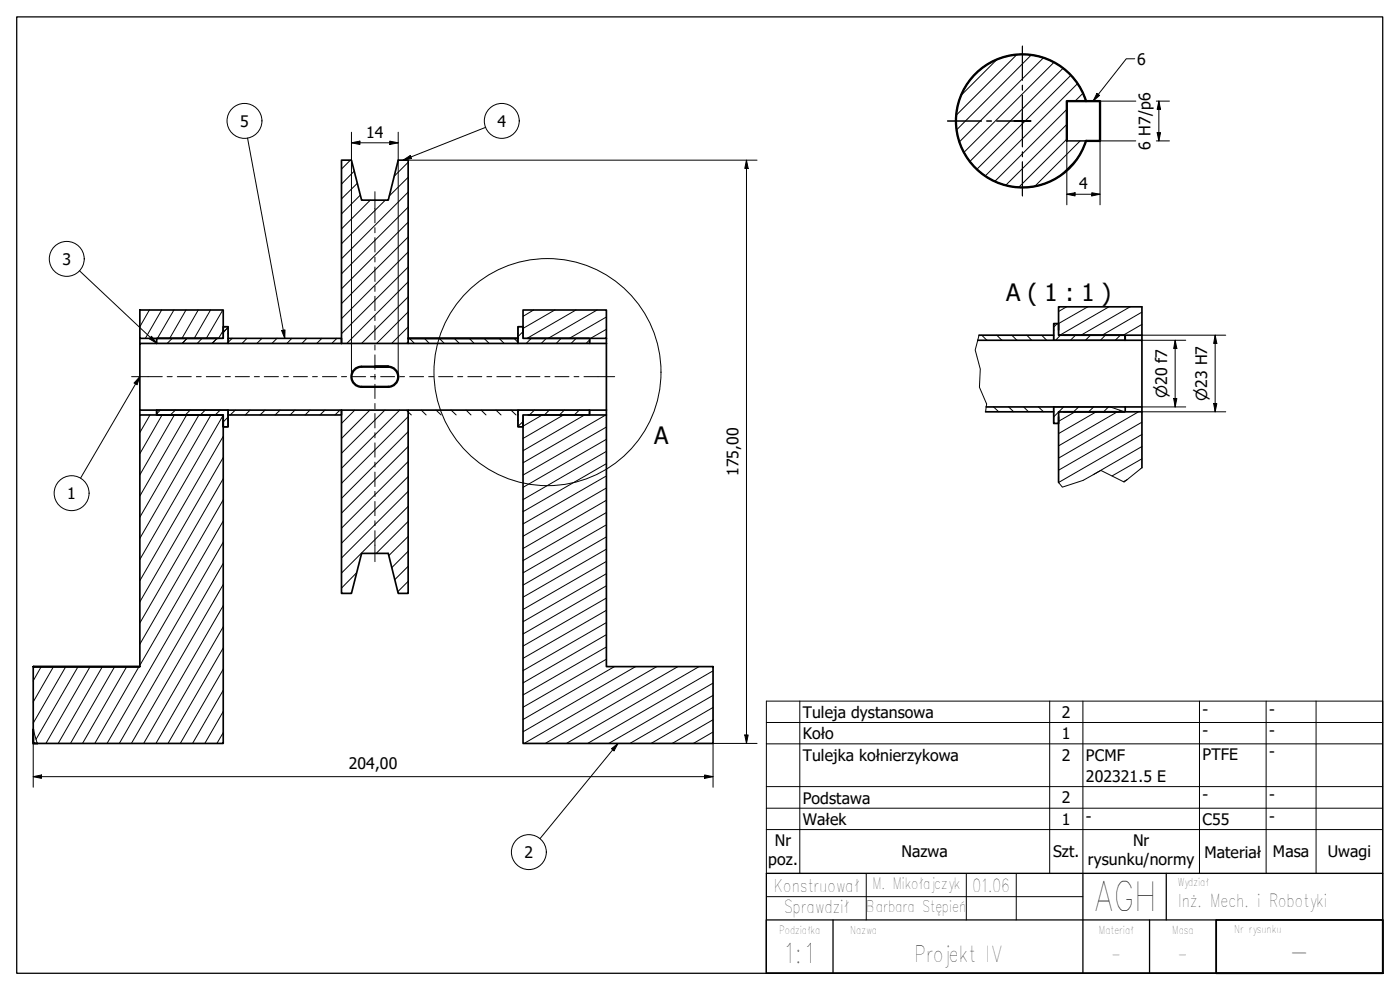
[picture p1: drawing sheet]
<svg xmlns="http://www.w3.org/2000/svg" width="420mm" height="297mm" viewBox="0 0 420 297" stroke-linecap="round" stroke-linejoin="round" font-family="sans-serif">
<!-- layer: Kreskowanie (ISO) -->
<g fill="none" stroke="#000" stroke-width=".3">
<path d="M299.1 17.9l-10.7 10.7M305.1 16.4l-18.1 18.2M309.5 16.5l-22.4 22.5M313.1 17.4l-25.2 25.2M316.3 18.7l-27.1 27.1M319 20.5l-28 28M320.2 37.3l-18.4 18.3M320.2 32.8l-21.7 21.7M321.4 22.6l-28.3 28.2M323.4 25.1l-27.7 27.7M325 28l-2.4 2.3M105.2 48.1l-2.7 2.6"/>
<path d="M106.3 51.4l-3.8 3.8M107.3 55l-4.8 4.7M108.1 58.5l-5.6 5.7M122.5 57.6l-20 20M122.5 53.2l-5.7 5.7M122.5 48.7l-4.2 4.2M320.2 41.8l-14.5 14.4M323.3 47.6l-5 5M324.2 42.3l-13.7 13.6M111.1 60.1l-8.6 8.6M115.6 60.1l-13.1 13M122.5 75.6l-20 20"/>
<path d="M122.5 71.1l-20 20M122.5 66.7l-20 20M122.5 62.2l-20 20M44.8 93l-2.8 5M48.5 93l-4.9 8.5M52.2 93l-5 8.5M55.8 93l-4.9 8.5M59.5 93l-4.9 8.5M63.2 93l-4.9 8.5M66.9 93l-5 8.5M67 99.2l-1.4 2.3M68.5 98.2l-1.5 1.5"/>
<path d="M122.5 98.1l-5 4.9M122.5 93.6l-9.5 9.4M122.5 89.1l-14 13.9M122.5 84.6l-18.4 18.4M122.5 80.1l-20 20M157 99.5l-1.6 1.5M160.1 93l-3.1 1.9M166.5 93l-9.5 5.5M172.8 93l-14.6 8.5M179.2 93l-14.7 8.5M182 98.8l-4.8 2.7M182 95.1l-11.1 6.4"/>
<path d="M317.3 97.1l-1.1 1.1M320.1 92.1l-2.4 1.4M326.5 92.1l-8.8 5M332.8 92.1l-14.7 8.5M339.2 92.1l-14.8 8.5M342.7 97.3l-5.6 3.3M342.7 93.6l-11.9 7M47.2 101.5l-.2 .3M51.7 101.5l-1.5 1.5M56.1 101.5l-1.4 1.5M60.6 101.5l-1.4 1.5M65.2 101.5l-1.6 1.5"/>
<path d="M68.5 102.7l-.4 .3M69.7 101.5l-1.2 1.2M74.1 101.5l-1.5 1.5M78.6 101.5l-1.5 1.5M83.1 101.5l-1.5 1.5M87.6 101.5l-1.5 1.5M92.1 101.5l-1.5 1.5M96.6 101.5l-1.5 1.5M101.1 101.5l-1.5 1.5M122.5 102.5l-.5 .5M122.9 101.5l1.5 1.5M127.4 101.5l1.4 1.5"/>
<path d="M131.8 101.5l1.5 1.5M136.3 101.5l1.6 1.5M140.8 101.5l1.5 1.5M145.3 101.5l1.5 1.5M149.8 101.5l1.5 1.5M154.3 101.5l1.1 1.2M159.4 101.5l-1.5 1.5M164 101.5l-1.6 1.5M168.4 101.5l-1.5 1.5M172.9 101.5l-1.5 1.5M177 102l-1.1 1M294.6 100.6l1.6 1.5"/>
<path d="M299.1 100.6l1.6 1.5M303.7 100.6l1.5 1.5M308.2 100.6l1.4 1.5M312.6 100.6l1.5 1.5M318.3 100.6l-1.5 1.5M322.8 100.6l-1.6 1.5M327.3 100.6l-1.5 1.5M331.7 100.6l-1.4 1.5M336.2 100.6l-1.5 1.5M45 124.5l-3 5.3M48.1 123l-1 1.1M48.6 124.5l-6.6 11.6"/>
<path d="M52.3 124.5l-10.3 18M52.6 123l-1.5 1.5M56 124.5l-14 24.3M57.1 123l-1.5 1.5M59.7 124.5l-17.7 30.7M61.6 123l-1.5 1.5M63.3 124.5l-21.3 37M66.1 123l-1.5 1.5M67 124.6l-25 43.3M67 130.9l-25 43.3M67 137.3l-25 43.3M68.5 125.1l-1.6 1.6"/>
<path d="M70.6 123l-1.5 1.5M75.1 123l-1.5 1.5M79.6 123l-1.6 1.5M84.1 123l-1.6 1.5M88.5 123l-1.4 1.5M93 123l-1.4 1.5M97.5 123l-1.5 1.5M102 123l-1.5 1.5M106.5 123l-4 4M111 123l-8.5 8.6M115.5 123l-13 13M120 123l-17.5 17.5"/>
<path d="M121.9 123l1.5 1.5M122.5 138.5l-20 20M122.5 134l-20 20M122.5 129.5l-20 20M122.5 125l-20 20M126.4 123l1.5 1.5M130.9 123l1.5 1.5M135.4 123l1.5 1.5M139.9 123l1.5 1.5M144.4 123l1.5 1.5M148.8 123l1.6 1.5M153.4 123l1.5 1.5"/>
<path d="M155.9 123l-.5 .5M157 126.5l-1.6 1.4M160.4 123l-1.5 1.5M162.8 124.5l-5.8 3.4M164.8 123l-1.4 1.5M169.1 124.5l-12.1 7.1M169.4 123l-1.5 1.5M173.9 123l-1.6 1.5M175.5 124.5l-18.5 10.7M181.8 124.5l-24.8 14.4M182 139.1l-25 14.4M182 135.4l-25 14.5"/>
<path d="M182 131.8l-25 14.4M182 128.1l-25 14.4M298.2 122.1l1.5 1.5M302.7 122.1l1.5 1.5M307.2 122.1l1.5 1.5M311.7 122.1l1.5 1.5M316.2 122.1h.1M317.7 123.6l-1.5 1.5M319.2 122.1l-1.4 1.5M322.6 123.6l-4.9 2.8M323.7 122.1l-1.5 1.5M328.2 122.1l-1.5 1.5"/>
<path d="M329 123.6l-11.3 6.5M332.7 122.1l-1.5 1.5M335.3 123.6l-17.6 10.2M336.2 123.1l-.5 .5M341.7 123.6l-24 13.9M342.7 134l-14.6 8.4M342.7 137.7l-8.9 5.1M342.7 130.4l-25 14.4M342.7 126.7l-25 14.4M67 143.6l-25 43.3M67 150l-25 43.3M67 156.3l-25 43.3"/>
<path d="M122.5 156.4l-9.6 9.6M122.5 151.9l-20 20M122.5 147.4l-20 20M122.5 143l-20 20M182 157.5l-25 14.4M182 153.8l-25 14.4M182 150.1l-25 14.5M182 146.4l-25 14.5M182 142.8l-25 14.4M338.3 143.9l-1.1 .6M67 162.7l-34.9 60.4M67 169l-31.2 54.1"/>
<path d="M67 175.4l-27.6 47.7M105.5 177.9l-.1 .1M107 171.9l-4.5 4.6M122.5 174.4l-3.1 3.1M122.5 169.9l-4 4M122.5 165.4l-5 5M122.5 161l-5.9 5.7M182 179.4l-25 14.5M182 175.8l-25 14.4M182 172.1l-25 14.4M182 168.5l-25 14.4M182 164.8l-25 14.4"/>
<path d="M182 161.1l-25 14.5M67 181.7l-23.9 41.4M67 188.1l-20.2 35M67 194.4l-16.6 28.7M182 197.8l-25 14.4M182 194.1l-25 14.4M182 190.4l-25 14.5M182 186.8l-25 14.4M182 183.1l-25 14.4M12.4 200l-2.4 4.3M16.1 200l-6.1 10.6M19.7 200l-9.7 17"/>
<path d="M23.4 200l-12.6 21.9M27.1 200l-13.3 23.1M30.7 200l-13.2 23.1M34.4 200l-13.3 23.1M38 200l-13.2 23.1M41.7 200l-13.3 23.1M67 200.8l-12.9 22.3M67 207.1l-9.2 16M67 213.5l-5.5 9.6M67 219.8l-1.9 3.3M184.4 200l-27.4 15.9M190.8 200l-33.8 19.6"/>
<path d="M197.1 200l-39.8 23.1M203.5 200l-39.9 23.1M209.8 200l-39.8 23.1M214 219.6l-5.9 3.5M214 215.9l-12.3 7.2M214 212.3l-18.6 10.8M214 208.6l-25 14.5M214 205l-31.3 18.1M214 201.3l-37.7 21.8"/>
</g>
<!-- layer: Linia przerwania (ISO) -->
<path d="M293.8 100.6l-1.1 4.4 1.5 5.7-.3 5.5 2.2 5-.3 2.4M342.7 140.3l-5.3 4.3-7-3.5-5.3 3-6.3 2.1-1.1-1.4M10 218.9l1.2 4.2" fill="none" stroke="#000" stroke-width=".3"/>
<!-- layer: Widoczne (ISO) -->
<g fill="none" stroke="#000" stroke-width=".51">
<path d="M42 93h25v8.5h-25zM157 93h25v8.5h-25zM317.7 99v-1.9h-1.5v3.5M42 101.5v1.5M47 102.9v.1M65.5 101.5h-18.3l-.2 .1 .1 1.4M67 100.1v-2.1h1.5v3.5M68.5 103v-1.5h34v1.5v-54.9h3l3 12h8l3-12h3v54.9M157 100.1v-2.1h-1.6v5M158.5 101.5h18.3l.2 .1-.2 1.4M182 103h-140v20h140M182 101.5v23"/>
<path d="M293.4 102.1h49.3v20h-46.7M293.8 100.6h22.4v1.5M319.2 100.6h18.3h.2l-.1 1.5M342.7 100.6h-25v-8.5h25v10M42 123v1.5M47.1 123l-.1 1.4 .2 .1h18.3M68.5 124.5v3.6h-1.5v-2.1M68.5 123v1.5h34v-1.5v55h3l3-12h8l3 12h3v-55M155.4 123v5.1h1.6v-2.1M157 124.5h25v75.5h32v23.1h-57zM176.8 123l.2 1.4-.2 .1h-18.3M316.2 123.6v3.4h1.5v-1.9"/>
<path d="M316.2 122.1v1.5h-20.4M337.6 122.1l.1 1.4-.2 .1h-18.3M337.7 122.1v.1M342.7 123.6h-25v21.2M342.7 122.1v18.2M10 200v18.9M42 200h-32h32v-75.5h25v98.6h-55.8"/>
</g>
<circle cx="10" cy="200" r=".25" fill="#000"/>
<!-- layer: Obramowanie detalu (ISO) -->
<circle cx="164.3" cy="111.7" r="34.1" fill="none" stroke="#000" stroke-width=".3"/>
<!-- layer: Symbol (ISO) -->
<g fill="none" stroke="#000" stroke-width=".3">
<path d="M340.6 17.6h-2.6l-10 12.7M78.6 36.3a5.2 5.2 0 0 0-7.6-4.7 5.2 5.2 0 0 0-.7 8.9 5.2 5.2 0 0 0 8.2-3.4l.1-.8M145.7 38.2l-24.7 9.9M155.8 36.3a5.2 5.2 0 0 0-7.6-4.7 5.2 5.2 0 0 0-.7 8.9 5.2 5.2 0 0 0 8.3-3.4v-.8M329.2 28.1l.8 .5-2 1.7zM74.3 41.5l11.2 60M121 48.1l2.1-1.4 .4 .8zM23.9 81.3l23.1 21.7M84.5 99.2l1-.2v2.5zM41.8 113.1l-1.5 1.8 .8 .5 .8-2.3-17.7 30.3M45.5 100.9l1.5 2.1-2.2-1.4zM230 216.8h185"/>
<path d="M240 210.4v51.7M315 210.4v51.7M325 210.4v51.7M360 210.4v51.7M380 210.4v51.7M395 210.4v51.7M183.5 224.6l2-1.5-1.2 2.2zM185.5 223.1l-23.4 28.5M230 223.2h185M230 236h185M230 248.9h185v-38.5h-185v51.7h185v-13.2M230 242.5h185"/>
<circle cx="20" cy="77.7" r="5.2"/>
<circle cx="21.5" cy="148" r="5.2"/>
<circle cx="158.7" cy="255.7" r="5.2"/>
</g>
<!-- layer: Geometria szkicu (ISO) -->
<path d="M292.3 22.7a20 20 0 0 1 33.6 7.6h4.2v12h-4.2a20 20 0 0 1-29.1 11.2 20 20 0 0 1-4.5-30.8zM325.9 30.3h-5.7v12M116.5 110a3 3 0 0 1 3 3 3 3 0 0 1-3 3.1h-8a3 3 0 0 1-3-3.1 3 3 0 0 1 3-3h8h-4M122.5 101.5h32.9M10 218.9v4.2h1.2" fill="none" stroke="#000" stroke-width=".7"/>
<g fill="none" stroke="#000" stroke-width=".3">
<path d="M320.2 30.3h5.7a20 20 0 0 0-30.7-10.2 20 20 0 0 0 0 32.4 20 20 0 0 0 30.7-10.2h-5.7M67 98h1.5M316.2 97.1h1.5v3.5h19.8v1.5h-21.3zM47 101.6v1.3v-1.3M47 101.6l20-.1v-3.5h1.5v5h-21.4h21.4M47.2 101.5h19.8M177 102.9v-1.3l-.2-.1h-19.8v-3.5h-1.6v5h21.4M47.1 123l-.1 1.4v-1.3M47.1 123l.1 1.5h19.7v3.6h1.6v-5.1M47.1 123h21.4M67 128h1.5M68.5 123v5h-1.5v-3.5h-19.8h19.8"/>
<path d="M157 124.5v3.6h-1.6v-5.1h21.4v1.5M316.2 122.1h17l4.3 1.5h-19.8v3.4h-1.5zM337.5 123.6h-19.8v3.4h-1.5"/>
</g>
<!-- layer: ramki -->
<path d="M5 5.1h410v286.9h-410zM230 262.1h185v29.9v-16h-185v16zM250 276v16M325 262.1v29.9M345 276v16M350 262.1v13.9M365 276v16M415 292h-185h185" fill="none" stroke="#000" stroke-width=".38"/>
<!-- layer: kontury -->
<path d="M365 276h50v16h-50z" fill="none" stroke="#000" stroke-width=".51"/>
<!-- layer: tabelka 2 -->
<path d="M230 269h95M260 262.1v13.9M290 262.1v13.9M305 262.1v13.9" fill="none" stroke="#000" stroke-width=".3"/>
<g fill="none" stroke="#000" stroke-width=".3">
<path d="M112.5 57.5v9.4M112.5 68.3v1.5M112.5 71.3v4.3M112.5 77.1v1.5M112.5 80.1v4.3M112.5 85.9v1.5M112.5 88.9v4.3M112.5 94.7v1.5M112.5 97.7v4.3M39.5 113h9.2M50.2 113h1.5M53.2 113h4.2"/>
<path d="M58.9 113h1.5M61.9 113h4.2M67.6 113h1.6M70.6 113h4.3M76.3 113h1.6M79.3 113h4.3M85.1 113h1.5M88.1 113h4.2M93.8 113h1.4M96.8 113h4.2M102.5 113h1.5M105.5 113h4.2"/>
<path d="M111.2 113h1.5M112.5 103.5v1.5M112.5 106.5v4.3M112.5 112.3v1.5M112.5 115.3v4.3M114.2 113h4.2M120 113h1.4M122.9 113h4.2M128.7 113h1.5M131.6 113h4.3M137.4 113h1.5M140.4 113h4.2"/>
<path d="M146.1 113h1.5M149.1 113h4.2M154.8 113h1.5M157.8 113h4.3M163.5 113h1.5M166.6 113h4.2M172.3 113h1.4M175.3 113h9.2M112.5 121.1v1.5M112.5 124.1v4.3M112.5 129.8v1.6M112.5 132.9v4.2"/>
<path d="M112.5 138.7v1.4M112.5 141.7v4.3M112.5 147.4v1.6M112.5 150.5v4.2M112.5 156.3v1.4M112.5 159.2v9.3"/>
</g>
<!-- layer: Wymiar (ISO) -->
<g fill="none" stroke="#000" stroke-width=".3">
<path d="M105.5 39.7v73.3M119.5 39.7v73.3M330.1 30.3h10.8M347 30.3h4M347.3 39.8h1l-.5 2.5zM347.8 30.3l.5 2.5h-1zM347.8 30.3v12M105.5 42.8l2.5-.5v1.1zM105.5 42.8h14M117 42.3l2.5 .5-2.5 .6zM122.5 48.1h104.7M224 48.1l.5 2.4h-1z"/>
<path d="M224 48.1v175M320.2 58.3l2.4-.5v1zM320.2 58.3h9.9M320.2 42.3v19.2M327.7 57.8l2.4 .5-2.4 .5zM340.9 42.3h-10.8v19.2M347 42.3h4M342.7 102.1h13.2M342.7 100.6h25.2M352.2 119.6h1l-.5 2.5zM352.7 102.1l.5 2.5h-1zM352.7 102.1v20"/>
<path d="M364.7 100.6l.5 2.4h-1zM364.7 100.6v23M342.7 122.1h13.2M342.7 123.6h25.2M364.2 121.1h1l-.5 2.5zM10 233l2.4-.5v1zM10 233h204M10 223.1v13.1M211.5 232.5l2.5 .5-2.5 .5zM223.5 220.5h1l-.5 2.6zM227.2 223.1h-13.2v13.1"/>
</g>
<g fill="#000">
<path d="M347.3 39.8h1l-.5 2.5zM347.8 30.3l.5 2.5h-1zM105.5 42.8l2.5-.5v1.1zM117 42.3l2.5 .5-2.5 .6zM224 48.1l.5 2.4h-1zM320.2 58.3l2.4-.5v1zM327.7 57.8l2.4 .5-2.4 .5zM352.2 119.6h1l-.5 2.5zM352.7 102.1l.5 2.5h-1zM364.7 100.6l.5 2.4h-1zM364.2 121.1h1l-.5 2.5zM10 233l2.4-.5v1z"/>
<path d="M211.5 232.5l2.5 .5-2.5 .5zM223.5 220.5h1l-.5 2.6z"/>
</g>
<path d="M306.8 13.8v10.3M284.4 36.3h10.2M296.1 36.3h1.5M299.1 36.3h7.7h-2.4M306.8 28.6v7.7v-2.5M306.8 38.8v-2.5v7.8M306.8 25.6v1.4M309.4 36.3h-2.6h2.6M306.8 45.6v1.4M306.8 48.6v10.2" fill="none" stroke="#000" stroke-width=".3"/>
<!-- layer: Symbol (ISO) -->
<path d="M329.2 28.1l.8 .5-2 1.7zM121 48.1l2.1-1.4 .4 .8zM84.5 99.2l1-.2v2.5zM42 113l-.9 2.4-.8-.5zM45.5 100.9l1.5 2.1-2.2-1.4zM183.5 224.6l2-1.5-1.2 2.2z" fill="#000"/>
<text font-size="12.1" x="327.7" y="273.5">AGH</text>
<text font-size="9.4" x="387" y="289">-</text>
<text font-size="8.1" x="235.5" y="289">1:1</text>
<g font-size="7.2">
<text x="301.9" y="90.2">A ( 1 : 1 )</text>
<text x="196.3" y="133.1">A</text>
</g>
<text font-size="6.7" x="274.4" y="288.7">Projekt IV</text>
<g font-size="5.3">
<text x="232.2" y="267.5">Konstruował</text>
<text x="291.8" y="267.5">01.06</text>
<text x="235.2" y="273.9">Sprawdził</text>
<text x="353.6" y="272.1">Inż. Mech. i Robotyki</text>
</g>
<g font-size="4.8">
<text x="341.3" y="19.4">6</text>
<text x="72.1" y="38">5</text>
<text x="109.9" y="41.3">14</text>
<text x="149.3" y="38">4</text>
<text x="345.3" y="44.9" transform="rotate(-90 345.3 44.9)">6 H7/p6</text>
<text x="323.8" y="56.8">4</text>
<text x="18.7" y="79.5">3</text>
<text x="221.6" y="142.9" transform="rotate(-90 221.6 142.9)">175,00</text>
<text x="20.2" y="149.7">1</text>
<text x="240.9" y="215.4">Tuleja dystansowa</text>
<text x="318.7" y="215.3">2</text>
<text x="360.9" y="214.4">-</text>
<text x="380.9" y="214.4">-</text>
<text x="240.9" y="221.8">Koło</text>
<text x="318.7" y="221.7">1</text>
<text x="360.9" y="220.8">-</text>
<text x="380.9" y="220.8">-</text>
<text x="380.9" y="227.3">-</text>
<text x="104.6" y="230.6">204,00</text>
<text x="240.9" y="228.2">Tulejka kołnierzykowa</text>
<text x="318.7" y="228.2">2</text>
<text x="325.9" y="228.2">PCMF</text>
<text x="360.9" y="228.1">PTFE</text>
<text x="325.9" y="234.6">202321.5 E</text>
<text x="240.9" y="241.1">Podstawa</text>
<text x="318.7" y="241">2</text>
<text x="360.9" y="240.1">-</text>
<text x="380.9" y="240.1">-</text>
<text x="240.9" y="247.5">Wałek</text>
<text x="318.7" y="247.4">1</text>
<text x="325.9" y="246.6">-</text>
<text x="360.9" y="247.4">C55</text>
<text x="380.9" y="246.6">-</text>
<text x="157.4" y="257.5">2</text>
<text x="232.5" y="253.9">Nr</text>
<text x="270.5" y="257.2">Nazwa</text>
<text x="316" y="257.2">Szt.</text>
<text x="340" y="253.9">Nr</text>
<text x="361.4" y="257.3">Materiał</text>
<text x="382" y="257.2">Masa</text>
<text x="398.5" y="257.2">Uwagi</text>
<text x="230.6" y="259.6">poz.</text>
<text x="326.5" y="259.6">rysunku/normy</text>
</g>
<g font-size="4.7">
<text x="261.8" y="266.7">M. Mikołajczyk</text>
<text x="260" y="273.7">Barbara Stępień</text>
<text x="353.5" y="288">-</text>
<text x="333.6" y="288">-</text>
</g>
<g font-size="4.6">
<text x="350.3" y="119.5" transform="rotate(-90 350.3 119.5)">⌀20 f7</text>
<text x="362.3" y="120.4" transform="rotate(-90 362.3 120.4)">⌀23 H7</text>
</g>
<g font-size="3.3">
<text x="353.4" y="265.9">Wydział</text>
<text x="233.8" y="280.3">Podziałka</text>
<text x="255.1" y="280.3">Nazwa</text>
<text x="329.8" y="280.3">Materiał</text>
<text x="351.8" y="280.3">Masa</text>
<text x="370.4" y="279.8">Nr rysunku</text>
</g>
</svg>
